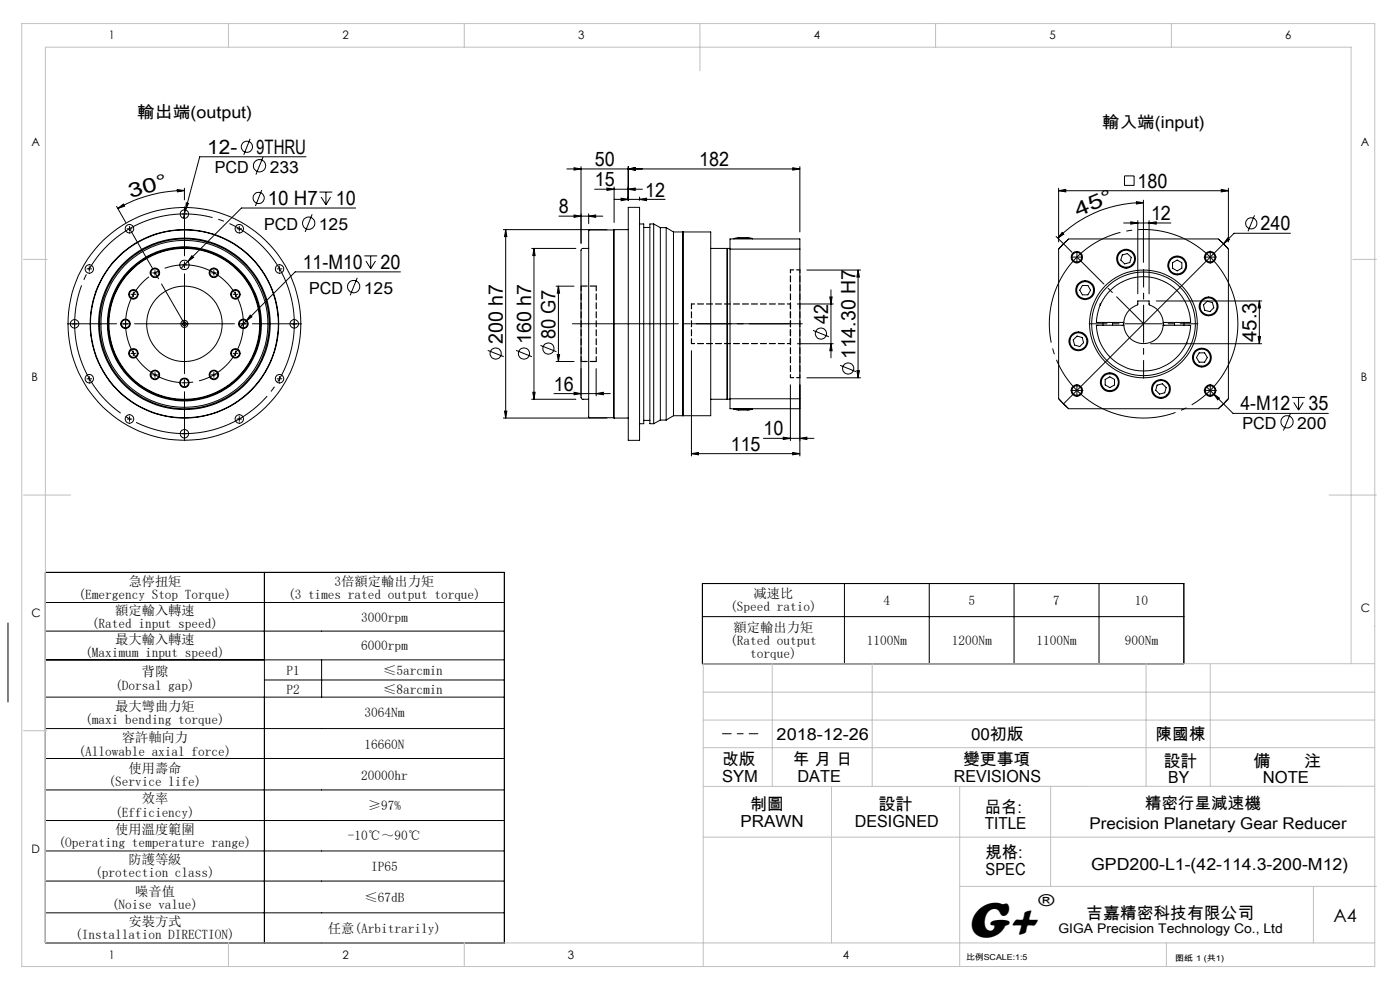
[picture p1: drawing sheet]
<svg xmlns="http://www.w3.org/2000/svg" width="297mm" height="210mm" viewBox="0 0 297 210" stroke-linecap="round" stroke-linejoin="round" font-family="sans-serif">
<g fill="none" stroke="#000" stroke-width=".21">
<path d="M39.1 39.9v2.5M53.1 29.4l-1.4 3.4M55.8 33.3l-1.5 3.7M64.9 33.3h-22.5l-3 11.2M120.3 35.8h49.4M121.8 35.6l1.5 .2-1.5 .3zM123.3 35.3v16.3M128.8 39.9l1.5 .2-1.5 .3zM130.3 39.6v7.6M133.3 35.8l1.5-.2v.5zM133.3 35.3v7.2M168.2 35.6l1.5 .2-1.5 .3z"/>
<path d="M169.7 35.3v13.9M224.6 39.9v11.4M238.5 37.3h2.1v2h-2.1zM260.6 39.9v11.4M18.5 57h.9M18.9 56.5v1M24.7 43.8l2 3.4M25 44.2l1.2-.9 .2 .4zM27 48.5h1M27.5 48v1M32.4 57.9h1M32.9 57.4v1"/>
<path d="M37.6 40.2l1.5 .2-1.5 .3zM38.6 45.4h1M38.6 56.2h1M39.1 40.4a28.5 28.5 0 0 0-14.1 3.8M39.1 44.9v1M39.1 55.7v1M39.4 44.5l-.5 1.8M39.5 43l.5 .1-.6 1.4zM40.7 54.2l.4 .4-1.3 .9zM44.9 57.9h1M45.4 57.4v1M50.3 48.5h1"/>
<path d="M50.8 48v1M55.5 40.3l-1.3 3.4M58.8 57h1M59.3 56.5v1M66.2 45.5l-1.5 3.7M67.8 40.7h2.7M68.1 41.8l1 1.6M69.1 40.7v2.7M70.1 41.8l-1 1.6M75.5 44.1h-24.3l-12.8 12.8M75.8 58.9l-1.5 3.7M77.3 54.3h2.7"/>
<path d="M77.6 55.4l1 1.6M78.6 54.3v2.7M79.7 55.4l-1.1 1.6M84.9 57.7h-22.3l-11.6 11.6M106.8 48.7h22M107.3 48.7v40M107.3 48.7l.2 1.5h-.5zM112.8 52.7h9.4M113.3 52.7v32M113.3 52.7l.2 1.5h-.5zM118.6 45.9h9.3M121.8 45.6l1.5 .3-1.5 .2z"/>
<path d="M124.9 45.9l1.5-.3v.5zM124.9 45.4v2M124.9 52.7h-1.3l-.3 .4v31.2l.3 .4h1.3M126.2 40.1h10.1M130.2 48.8l-5.3 .1v39.6l5.3 .1M130.2 48.8v39.8M130.3 42.3h10.8M130.3 48.7v40M130.3 48.7h3M130.3 48.7l-.1 .1M131.8 42l1.5 .3-1.5 .3zM133.3 40.1l1.5-.2v.5z"/>
<path d="M133.3 44h2.4v49.4h-2.4zM135.7 42.3l1.5-.3v.6zM135.7 41.8v.7M135.7 47.5h.9v42.4h-.9M136.6 48.3h1.3M138.7 47.5v42.4M138.7 47.5h-.8v42.4h.8M138.7 47.5l1.4 .8M140.1 48.3v40.8M140.1 48.3h1.2M141.3 48.3v40.8M141.3 48.3l1.6 .9"/>
<path d="M142.9 49.2h7.9v39h-7.9M142.9 49.2v39M144.9 49.2v39M150.8 52.7h4.1M154.3 52.7v32zM154.9 52.8v-2.1h14.8v2.1M154.9 52.8v31.8M154.9 52.8h14.8M155.7 50.6l.9-.2h2.2l.8 .2M155.7 50.6h3.9M155.7 50.6v.1M159.6 50.6v.1"/>
<path d="M169.7 52.8v43.9M171.2 57.3h11.4M182 57.3l.3 1.5h-.5zM182 57.3v22.8M224 50.2l3.4 3.3M224.6 40.5l1.5-.3v.5zM224.6 40.5h36M225.3 49.3l.4 .4-1.3 .8zM225.6 51.7l1.1-1h31.7l1.2 1 1 1.1v31.8l-1 1.1-1.2 1h-31.7l-.9-.8-1.2-1.3v-31.8zM226.7 50.7l-2.1 2.1M228.4 54.6h.1M228.5 54.5v.2"/>
<path d="M238.1 54.1l1.1-.3 .8 .8-.3 1.1-1.1 .3-.8-.8zM238.4 47.3h10M239.9 47.1l1.5 .2-1.5 .2zM241.1 42.8l1.5 .2-1.5 .3zM241.4 46.8v15.5M242.6 43a25.5 25.5 0 0 0-18.2 7.5M242.6 42.5v13.2M243.8 47.3l1.5-.2v.4zM243.8 46.8v15.5M248.7 55.7l1-.5 1 .5v1.2l-1 .6-1-.6zM256.6 54.6h.2M256.7 54.5v.2"/>
<path d="M258.4 50.7l1.2 1M259.1 40.2l1.5 .3-1.5 .2zM259.6 51.7l1 1.1M260.5 50.5l.3 .3-1.2 .9zM266.1 45.7l-1.3 3.4M273.8 49.5h-12l-36.2 36.2M15.3 68.7h1M15.8 68.2v1M18.9 79.9v.9M26.1 68.7h1M26.6 68.2v1M27.8 62.4h1"/>
<path d="M27.8 75h1M28.3 61.9v1.1M28.3 74.5v1M32.4 79.5h1M32.9 79v1M38.6 68.7h1M39.1 68.2v1M44.9 79.5h1M45.4 79v1M49.5 62.4h.9M49.5 75h.9M50 61.9v1.1"/>
<path d="M50 74.5v1M51.1 68.7h1M51.6 68.2v1M53.1 66.8l.3 .4-1.2 .9zM59.3 79.9v.9M61.9 68.7h1M62.4 68.2v1M103.5 74.3l3.4 1.4M109.5 74.3l3.4 1.4M114.7 73.3l3.3 1.3M118 76.7h3.8M118 60.7h3.8"/>
<path d="M118.2 75.2h.5l-.2 1.5zM118.5 60.7l.2 1.5h-.5zM118.5 60.7v16M123.3 78.2v5.8M126.5 78.2v5.8M146.7 74.4v22.3M169.2 72.9h7.6M169.2 64.5h7.6M172.5 70.1l3.4 1.3M176 63h.5l-.2 1.5zM176.3 61.5v14.4M176.3 72.9l.2 1.5h-.5z"/>
<path d="M178.2 77.5l3.4 1.3M181.8 78.6h.5l-.3 1.5zM227.7 72.1l.8-.8 1.1 .3 .3 1.1-.8 .8-1.1-.3zM229.6 60.6h1.2l.6 1-.6 .9h-1.2l-.5-.9zM233.5 64.5l-.1 .3M234 68.4v.6M236 68.4v.6M238.4 68.4a4.5 4.5 0 0 1 3-3.8v-.8h2.4v.8a4.4 4.4 0 0 1 3 3.8M238.4 68.4h-5.7a9.5 9.5 0 0 1 5.7-8.8 10 10 0 0 1 14.2 8.8h-5.8M238.4 69h-5.7a9.5 9.5 0 0 0 5.7 8.8 10 10 0 0 0 14.2-8.8h-5.8M238.4 69a4.2 4.2 0 0 0 4.2 3.9 4.2 4.2 0 0 0 4.2-3.9M238.4 68.4v.6"/>
<path d="M242.5 68.7h.2M242.6 68.6v.2M244.1 72.9h23.6M245.3 63.8h22.4M246.8 68.4v.6M249.2 68.4v.6M251.2 68.4v.6M251.8 72.6l-.1 .3M254.4 74.9h1.2l.5 .9-.5 1h-1.2l-.6-1zM255.3 64.7l.8-.8 1.1 .3 .3 1.1-.8 .8-1.1-.3zM266.9 71.4h.5l-.2 1.5zM267.2 63.8v9.1"/>
<path d="M267.2 63.8l.2 1.5h-.5zM18.5 80.4h.9M27 88.9h1M27.5 88.4v1M38.6 92h1M38.6 81.2h1M39.1 80.7v1M39.1 91.5v1M50.3 88.9h1M50.8 88.4v1M58.8 80.4h1M106.8 88.7h22"/>
<path d="M107 87.2h.5l-.2 1.5zM112.8 84.7h9.4M113 83.2h.5l-.2 1.5zM117.5 83.5h12M121.8 83.2l1.5 .3-1.5 .2zM126.5 83.5l1.5-.3v.5zM130.2 88.6l.1 .1M130.3 88.7h3M136.6 89.2h1.3M140.1 89.1l-1.4 .8M140.1 89.1h1.2M142.9 88.2l-1.6 .9"/>
<path d="M146.7 96.2l1.5-.2v.5zM146.7 96.2h23M150.8 84.7h4.1M154.9 84.6h14.8v2.1h-14.8zM155.7 86.8l.9 .2h2.2l.8-.2M155.7 86.8h3.9M155.7 86.7v.1M159.6 86.7v.1M162 93h10.7M166.2 92.7l1.5 .3-1.5 .2zM167.7 81.6v11.9M168.2 96l1.5 .2-1.5 .3z"/>
<path d="M169.7 93l1.5-.3v.5zM171.2 80.1h11.4M224.6 84.6l1 1.1M225.6 85.7l1.1 1M228.4 82.8h.1M228.5 82.8v.1M234.5 80.5l.9-.6 1 .6v1.2l-1 .5-.9-.5zM245.5 81.7l1.1-.3 .8 .8-.3 1.1-1.1 .3-.8-.8zM256 82.1l5.6 5.6h20.2M256.6 82.8h.2M256.7 82.8v.1M257.5 83.6l1.2 .8-.4 .4z"/>
<path d="M260.6 84.6l-2.2 2.1M273.8 87.6l-1.5 3.7M274.1 84.3h2.7M274.5 85.4l1 1.6M275.5 84.3v2.7M276.5 85.4l-1 1.6M1.7 132.1v16.8M9.6 121.4h97.4v78.6h-97.4zM9.6 127.8h97.4M9.6 133.9h97.4M9.6 140h97.4M56.1 121.4v78.6"/>
<path d="M68.2 140v7.9M149 123.8h102.1v17h-102.1zM149 130.8h102.1M179.1 123.8v17M197.1 123.8v17M215.1 123.8v17M233.2 123.8v17M9.6 147.9h97.4M9.6 154.5h97.4M56.1 144.2h50.9M9.6 160.9h97.4M9.6 167.6h97.4"/>
<path d="M9.6 174.1h97.4M9.6 180.5h97.4M9.6 186.9h97.4M9.6 193.6h97.4"/>
<circle cx="52.4" cy="31.1" r="1.18"/>
<circle cx="55.1" cy="35.1" r="1.31"/>
<circle cx="18.9" cy="57" r=".89"/>
<circle cx="27.5" cy="48.5" r=".9"/>
<circle cx="32.9" cy="57.9" r="1.01"/>
<circle cx="32.9" cy="57.9" r=".85"/>
<circle cx="39.1" cy="45.4" r=".89"/>
<circle cx="39.1" cy="56.2" r=".99"/>
<circle cx="45.4" cy="57.9" r=".86"/>
<circle cx="45.4" cy="57.9" r="1.01"/>
<circle cx="50.8" cy="48.5" r=".89"/>
<circle cx="54.9" cy="42" r="1.2"/>
<circle cx="59.3" cy="57" r=".89"/>
<circle cx="65.5" cy="47.3" r="1.3"/>
<circle cx="228.4" cy="54.5" r="1.22"/>
<circle cx="228.4" cy="54.6" r="1.02"/>
<circle cx="238.9" cy="54.9" r="1.8"/>
<circle cx="238.9" cy="54.9" r="2.01"/>
<circle cx="249.7" cy="56.3" r="1.8"/>
<circle cx="249.7" cy="56.3" r="2"/>
<circle cx="256.7" cy="54.6" r="1.21"/>
<circle cx="256.7" cy="54.6" r="1.03"/>
<circle cx="265.5" cy="47.4" r="1.18"/>
<circle cx="15.8" cy="68.7" r=".9"/>
<circle cx="26.6" cy="68.7" r=".85"/>
<circle cx="26.6" cy="68.7" r="1"/>
<circle cx="28.3" cy="62.4" r=".85"/>
<circle cx="28.3" cy="75" r=".86"/>
<circle cx="28.3" cy="62.4" r="1"/>
<circle cx="28.3" cy="75" r="1.01"/>
<circle cx="32.9" cy="79.5" r="1"/>
<circle cx="32.9" cy="79.5" r=".84"/>
<circle cx="39.1" cy="68.7" r="16.2"/>
<circle cx="39.1" cy="68.7" r="16.1"/>
<circle cx="39.1" cy="68.7" r=".4"/>
<circle cx="39.1" cy="68.7" r="16"/>
<circle cx="39.1" cy="68.7" r="16.3"/>
<circle cx="39.1" cy="68.7" r="8"/>
<circle cx="39.1" cy="68.7" r="18.2"/>
<circle cx="39.1" cy="68.7" r="18"/>
<circle cx="39.1" cy="68.7" r="20"/>
<circle cx="39.1" cy="68.7" r="19.9"/>
<circle cx="39.1" cy="68.7" r="24.7"/>
<circle cx="39.1" cy="68.7" r="17.7"/>
<circle cx="39.1" cy="68.7" r=".75"/>
<circle cx="45.4" cy="79.5" r=".85"/>
<circle cx="45.4" cy="79.5" r="1"/>
<circle cx="49.9" cy="62.5" r="1"/>
<circle cx="49.9" cy="75" r="1.01"/>
<circle cx="49.9" cy="62.4" r=".86"/>
<circle cx="50" cy="74.9" r=".85"/>
<circle cx="51.6" cy="68.7" r=".85"/>
<circle cx="51.6" cy="68.7" r="1"/>
<circle cx="62.4" cy="68.7" r=".9"/>
<circle cx="75" cy="60.8" r="1.31"/>
<circle cx="105.2" cy="75" r="1.19"/>
<circle cx="111.2" cy="75" r="1.19"/>
<circle cx="116.3" cy="73.9" r="1.19"/>
<circle cx="174.2" cy="70.7" r="1.19"/>
<circle cx="179.9" cy="78.2" r="1.2"/>
<circle cx="228.8" cy="72.4" r="1.99"/>
<circle cx="228.8" cy="72.4" r="1.8"/>
<circle cx="230.2" cy="61.6" r="1.79"/>
<circle cx="230.2" cy="61.5" r="2.01"/>
<circle cx="242.6" cy="68.7" r="11"/>
<circle cx="242.6" cy="68.7" r="11.4"/>
<circle cx="255" cy="75.8" r="2"/>
<circle cx="255" cy="75.8" r="1.8"/>
<circle cx="256.4" cy="65" r="1.99"/>
<circle cx="256.4" cy="65" r="1.79"/>
<circle cx="18.9" cy="80.3" r=".89"/>
<circle cx="27.5" cy="88.9" r=".9"/>
<circle cx="39.1" cy="81.2" r="1.02"/>
<circle cx="39.1" cy="92" r=".89"/>
<circle cx="39.1" cy="81.2" r=".85"/>
<circle cx="50.8" cy="88.9" r=".89"/>
<circle cx="59.3" cy="80.3" r=".89"/>
<circle cx="228.4" cy="82.8" r="1.22"/>
<circle cx="228.4" cy="82.8" r="1.02"/>
<circle cx="235.4" cy="81.1" r="1.99"/>
<circle cx="235.4" cy="81.1" r="1.79"/>
<circle cx="246.3" cy="82.5" r="1.8"/>
<circle cx="246.3" cy="82.5" r="2.01"/>
<circle cx="256.7" cy="82.8" r="1.21"/>
<circle cx="256.7" cy="82.8" r="1.03"/>
<circle cx="273" cy="89.5" r="1.3"/>
</g>
<path d="M51.1 65a12.5 12.5 0 0 0-20.9-5.1 12.5 12.5 0 0 0 5.5 20.8 12.5 12.5 0 0 0 15.6-14.7l-.2-1" fill="none" stroke="#000" stroke-width=".21" stroke-dasharray="30.5 1.3 1.3 1.3" stroke-dashoffset="10.3" stroke-linecap="butt"/>
<path d="M61.4 61.9a23.3 23.3 0 0 0-39-9.4 23.3 23.3 0 0 0 10.6 38.7 23.3 23.3 0 0 0 28.8-28l-.4-1.3" fill="none" stroke="#000" stroke-width=".21" stroke-dasharray="30.5 1.3 1.3 1.3" stroke-dashoffset="10.6" stroke-linecap="butt"/>
<path d="M261.7 62.8a20 20 0 0 0-33.4-8.1 20 20 0 0 0 9 33.3 20 20 0 0 0 24.8-23.9l-.4-1.3" fill="none" stroke="#000" stroke-width=".21" stroke-dasharray="30.5 1.3 1.3 1.3" stroke-dashoffset="3.8" stroke-linecap="butt"/>
<path d="M170.2 68.7h-48.8" fill="none" stroke="#000" stroke-width=".21" stroke-dasharray="30.5 1.3 1.3 1.3" stroke-dashoffset="8"/>
<path d="M38.9 68.7h-24.6M39.1 68.5v-24.6M39.1 68.9v24.6M39.3 68.7h24.6" fill="none" stroke="#000" stroke-width=".21" stroke-dasharray="30.5 1.3 1.3 1.3" stroke-dashoffset="20.1"/>
<g fill="none" stroke="#000" stroke-width=".21" stroke-dasharray="30.5 1.3 1.3 1.3">
<path d="M228.3 54.5h-1M228.5 54.3v-.9M228.5 54.7v1M228.7 54.5h.9M256.5 54.5h-1.1M256.7 54.3v-1.1M256.7 54.7v1.1M256.9 54.5h1.2M228.3 82.8h-1.1M228.5 82.6v-1.1M228.5 83v1.1M228.7 82.8h1.1"/>
<path d="M256.5 82.8h-1.1M256.7 82.6v-1.1M256.7 83v1.1M256.9 82.8h1.2"/>
</g>
<path d="M242.4 68.7h-11.3M242.6 68.5v-11.4M242.6 68.9v11.3M242.8 68.7h11.3" fill="none" stroke="#000" stroke-width=".21" stroke-dasharray="30.5 1.3 1.3 1.3" stroke-dashoffset="26.7"/>
<path d="M153.3 155.6h7.5" fill="none" stroke="#000" stroke-width=".21" stroke-dasharray="30.5 1.3 1.3 1.3" stroke-dashoffset="28.6"/>
<path d="M27.5 48.5l11.6 20.2" fill="none" stroke="#000" stroke-width=".21" stroke-dasharray="30.5 1.3 1.3 1.3" stroke-dashoffset="20.7"/>
<path d="M228.5 54.5l14.1 14.2" fill="none" stroke="#000" stroke-width=".21" stroke-dasharray="30.5 1.3 1.3 1.3" stroke-dashoffset="22.4"/>
<path d="M146.7 68.7h20.7" fill="none" stroke="#000" stroke-width=".21" stroke-dasharray="30.5 1.3 1.3 1.3" stroke-dashoffset="22"/>
<path d="M123.3 60.7h3.2M123.3 76.7h3.2" fill="none" stroke="#000" stroke-width=".25" stroke-dasharray="1.3 .6"/>
<path d="M123.3 60.7v16M126.5 60.7v16" fill="none" stroke="#000" stroke-width=".25" stroke-dasharray="1.3 .6" stroke-dashoffset=".3"/>
<path d="M167.7 57.2h2M167.7 57.2v22.9M169.7 57.2v22.9M167.7 64.5h-21M167.7 72.9h-21M167.7 80.1h2" fill="none" stroke="#000" stroke-width=".25" stroke-dasharray="1.3 .6" stroke-dashoffset=".6"/>
<path d="M146.7 64.5v8.4M167.7 64.5v8.4" fill="none" stroke="#000" stroke-width=".25" stroke-dasharray="1.3 .6" stroke-dashoffset=".2"/>
<g fill="none" stroke="#c0c0c0" stroke-width=".21">
<path d="M4.6 5h287v200h-287zM48.5 5v5M98.5 5v5M148.5 5v10M198.5 5v5M248.5 5v5M5 55h5M287 55h5M5 105h10M282 105h10M5 155h5M149.2 152.7h142.4"/>
<path d="M149.2 146.8h142.4M149.2 158.6h142.4M163.8 140.8v26M185 140.8v26M243.1 140.8v26M256.8 140.8v26M286.6 140.8v-130.8h-277v190h282M291.6 140.8h-142.4v64.2M149.2 177.6h142.4M176.4 166.8v33.2M203.6 166.8v38.2M222.9 166.8v21.2"/>
<path d="M291.6 166.8h-142.4M203.6 188h88.4M278.6 188v12M48.5 200v5M98.5 200v5M247.4 200v5"/>
</g>
<g fill="#000">
<path d="M121.8 35.6l1.5 .2-1.5 .3zM133.3 35.8l1.5-.2v.5zM133.3 35.8l1.5-.2v.5zM168.2 35.6l1.5 .2-1.5 .3zM128.8 39.9l1.5 .2-1.5 .3zM133.3 40.1l1.5-.2v.5zM131.8 42l1.5 .3-1.5 .3zM135.7 42.3l1.5-.3v.6zM39.5 43l-.1 1.5 .6-1.4zM40.7 54.2l-.9 1.3 1.3-.9zM53.1 66.8l-.9 1.3 1.2-.9zM239.9 47.1l1.5 .2-1.5 .2zM243.8 47.3l1.5-.2v.4zM224.6 40.5l1.5-.3v.5zM259.1 40.2l1.5 .3-1.5 .2zM260.5 50.5l-.9 1.2 1.2-.9zM257.5 83.6l.8 1.2 .4-.4z"/>
<path d="M37.6 40.2l1.5 .2-1.5 .3zM25 44.2l1.2-.9 .2 .4z"/>
<path d="M113.3 52.7l.2 1.5h-.5zM113 83.2h.5l-.2 1.5zM267.2 63.8l.2 1.5h-.5zM266.9 71.4h.5l-.2 1.5z"/>
<path d="M124.9 45.9l1.5-.3v.5zM121.8 45.6l1.5 .3-1.5 .2z"/>
<path d="M182 57.3l.3 1.5h-.5zM181.8 78.6h.5l-.3 1.5z"/>
<path d="M241.1 42.8l1.5 .2-1.5 .3zM225.3 49.3l.4 .4-1.3 .8z"/>
<path d="M118.2 75.2h.5l-.2 1.5zM118.5 60.7l.2 1.5h-.5z"/>
<path d="M176.3 72.9l.2 1.5h-.5zM176 63h.5l-.2 1.5z"/>
<path d="M107 87.2h.5l-.2 1.5zM107.3 48.7l.2 1.5h-.5z"/>
<path d="M121.8 83.2l1.5 .3-1.5 .2zM126.5 83.5l1.5-.3v.5zM146.7 96.2l1.5-.2v.5zM168.2 96l1.5 .2-1.5 .3z"/>
<path d="M169.7 93l1.5-.3v.5zM166.2 92.7l1.5 .3-1.5 .2z"/>
</g>
<text font-size="11" x="205.1" y="198.7">G+</text>
<g font-size="4.2">
<text x="44" y="32.6">12-</text>
<text x="54.4" y="32.6">9THRU</text>
<text x="126.2" y="35.2">50</text>
<text x="148.3" y="35.2">182</text>
<text x="27.6" y="41.9" transform="rotate(-15 27.6 41.9)">3 0 °</text>
<text x="126.2" y="39.5">15</text>
<text x="136.9" y="41.7">12</text>
<text x="241.3" y="39.8">180</text>
<text x="56.8" y="43.5">10 H7</text>
<text x="71.2" y="43.5">10</text>
<text x="118.6" y="45.2">8</text>
<text x="228.6" y="46" transform="rotate(-23 228.6 46)">4 5 °</text>
<text x="244.2" y="46.7">12</text>
<text x="267.4" y="48.9">240</text>
<text x="64.2" y="57.1">11-M10</text>
<text x="80.8" y="57.1">20</text>
<text x="117.9" y="72" transform="rotate(-90 117.9 72)">80 G7</text>
<text x="175.7" y="68.8" transform="rotate(-90 175.7 68.8)">42</text>
<text x="106.7" y="73" transform="rotate(-90 106.7 73)">200 h7</text>
<text x="112.7" y="73" transform="rotate(-90 112.7 73)">160 h7</text>
<text x="181.5" y="76.2" transform="rotate(-90 181.5 76.2)">114.30 H7</text>
<text x="266.6" y="72.6" transform="rotate(-90 266.6 72.6)">45.3</text>
<text x="117.5" y="82.9">16</text>
<text x="263.2" y="87.1">4-M12</text>
<text x="277.6" y="87.1">35</text>
<text x="155" y="95.6">115</text>
<text x="162" y="92.4">10</text>
</g>
<text font-size="3.9" x="282.9" y="195.5">A4</text>
<g font-size="3.5">
<text x="29.1" y="25.1">輸出端(output)</text>
<text x="233.8" y="27.2">輸入端(input)</text>
<text x="45.6" y="36.6">PCD</text>
<text x="57.2" y="36.6">233</text>
<text x="56" y="48.8">PCD</text>
<text x="67.7" y="48.8">125</text>
<text x="65.6" y="62.3">PCD</text>
<text x="77.2" y="62.3">125</text>
<text x="263.6" y="90.9">PCD</text>
<text x="275.2" y="90.9">200</text>
<text x="164.8" y="157">2018-12-26</text>
<text x="206" y="157">00初版</text>
<text x="245.2" y="157">陳國棟</text>
<text x="153.2" y="162.3">改版</text>
<text x="153.2" y="165.8">SYM</text>
<text x="168.2" y="162.3">年 月 日</text>
<text x="169.2" y="165.8">DATE</text>
<text x="202.4" y="165.8">REVISIONS</text>
<text x="204.3" y="162.3">變更事項</text>
<text x="246.9" y="162.6">設計</text>
<text x="247.9" y="166.1">BY</text>
<text x="265.9" y="162.6">備</text>
<text x="267.9" y="166.1">NOTE</text>
<text x="276.6" y="162.6">注</text>
<text x="159.1" y="171.9">制圖</text>
<text x="186.4" y="171.9">設計</text>
<text x="208.9" y="172.4">品名:</text>
<text x="157.1" y="175.4">PRAWN</text>
<text x="181.3" y="175.4">DESIGNED</text>
<text x="208.9" y="175.9">TITLE</text>
<text x="209.1" y="182.1">規格:</text>
<text x="209.1" y="185.6">SPEC</text>
<text x="231.5" y="184.5">GPD200-L1-(42-114.3-200-M12)</text>
<text x="220.3" y="192.2">®</text>
<text x="230.5" y="194.8">吉嘉精密科技有限公司</text>
</g>
<g font-size="3.4">
<text x="242.9" y="171.6">精密行星減速機</text>
<text x="231.1" y="175.9">Precision Planetary Gear Reducer</text>
</g>
<g font-size="2.8">
<text x="27.2" y="124.2">急停扭矩</text>
<text x="71" y="124.2">3倍額定輸出力矩</text>
<text x="16.7" y="127">(Emergency Stop Torque)</text>
<text x="24.4" y="130.4">額定輸入轉速</text>
<text x="61.1" y="127">(3 times rated output torque)</text>
<text x="76.6" y="131.8">3000rpm</text>
<text x="154.9" y="129.7">(Speed ratio)</text>
<text x="159.9" y="126.9">减速比</text>
<text x="187.4" y="128.3">4</text>
<text x="205.4" y="128.3">5</text>
<text x="223.4" y="128.3">7</text>
<text x="240.7" y="128.3">10</text>
<text x="19.5" y="133.3">(Rated input speed)</text>
<text x="24.4" y="136.5">最大輸入轉速</text>
<text x="76.6" y="137.9">6000rpm</text>
<text x="154.9" y="136.8">(Rated output</text>
<text x="155.6" y="134">額定輸出力矩</text>
<text x="183.9" y="136.8">1100Nm</text>
<text x="201.9" y="136.8">1200Nm</text>
<text x="219.9" y="136.8">1100Nm</text>
<text x="238.6" y="136.8">900Nm</text>
<text x="18.1" y="139.3">(Maximum input speed)</text>
<text x="30.1" y="143.5">背隙</text>
<text x="60.8" y="143.1">P1</text>
<text x="81.3" y="143.1">≤5arcmin</text>
<text x="159.2" y="139.6">torque)</text>
<text x="24.4" y="146.3">(Dorsal gap)</text>
<text x="60.8" y="147.2">P2</text>
<text x="81.3" y="147.2">≤8arcmin</text>
<text x="18.1" y="153.6">(maxi bending torque)</text>
<text x="24.4" y="150.8">最大彎曲力矩</text>
<text x="77.3" y="152.2">3064Nm</text>
<text x="16.7" y="160.3">(Allowable axial force)</text>
<text x="25.8" y="157.5">容許軸向力</text>
<text x="77.3" y="158.9">16660N</text>
<text x="23" y="166.8">(Service life)</text>
<text x="27.2" y="164">使用壽命</text>
<text x="76.6" y="165.4">20000hr</text>
<text x="24.4" y="173.2">(Efficiency)</text>
<text x="30.1" y="170.4">效率</text>
<text x="78" y="171.8">≥97%</text>
<text x="12.4" y="179.7">(Operating temperature range)</text>
<text x="24.4" y="176.9">使用溫度範圍</text>
<text x="73.8" y="178.3">-10℃～90℃</text>
<text x="27.2" y="183.3">防護等級</text>
<text x="78.7" y="184.7">IP65</text>
<text x="20.2" y="186.1">(protection class)</text>
<text x="28.7" y="190">噪音值</text>
<text x="77.3" y="191.4">≤67dB</text>
<text x="23.7" y="192.8">(Noise value)</text>
<text x="27.2" y="196.4">安裝方式</text>
<text x="69.6" y="197.8">任意(Arbitrarily)</text>
<text x="224.5" y="197.8">GIGA Precision Technology Co., Ltd</text>
<text x="16" y="199.2">(Installation DIRECTION)</text>
</g>
<g font-size="2.5">
<text x="23.1" y="8.4">1</text>
<text x="72.7" y="8.4">2</text>
<text x="122.7" y="8.4">3</text>
<text x="172.7" y="8.4">4</text>
<text x="222.7" y="8.4">5</text>
<text x="272.7" y="8.4">6</text>
<text x="6.7" y="30.9">A</text>
<text x="288.7" y="30.9">A</text>
<text x="6.7" y="80.9">B</text>
<text x="288.7" y="80.9">B</text>
<text x="6.7" y="130.9">C</text>
<text x="288.7" y="129.9">C</text>
<text x="6.7" y="180.9">D</text>
<text x="23.1" y="203.4">1</text>
<text x="72.7" y="203.4">2</text>
<text x="120.5" y="203.4">3</text>
<text x="178.8" y="203.4">4</text>
</g>
<g font-size="1.7">
<text x="204.9" y="203.7">比例SCALE:1:5</text>
<text x="249.3" y="203.8">图纸 1 (共1)</text>
</g>
</svg>
